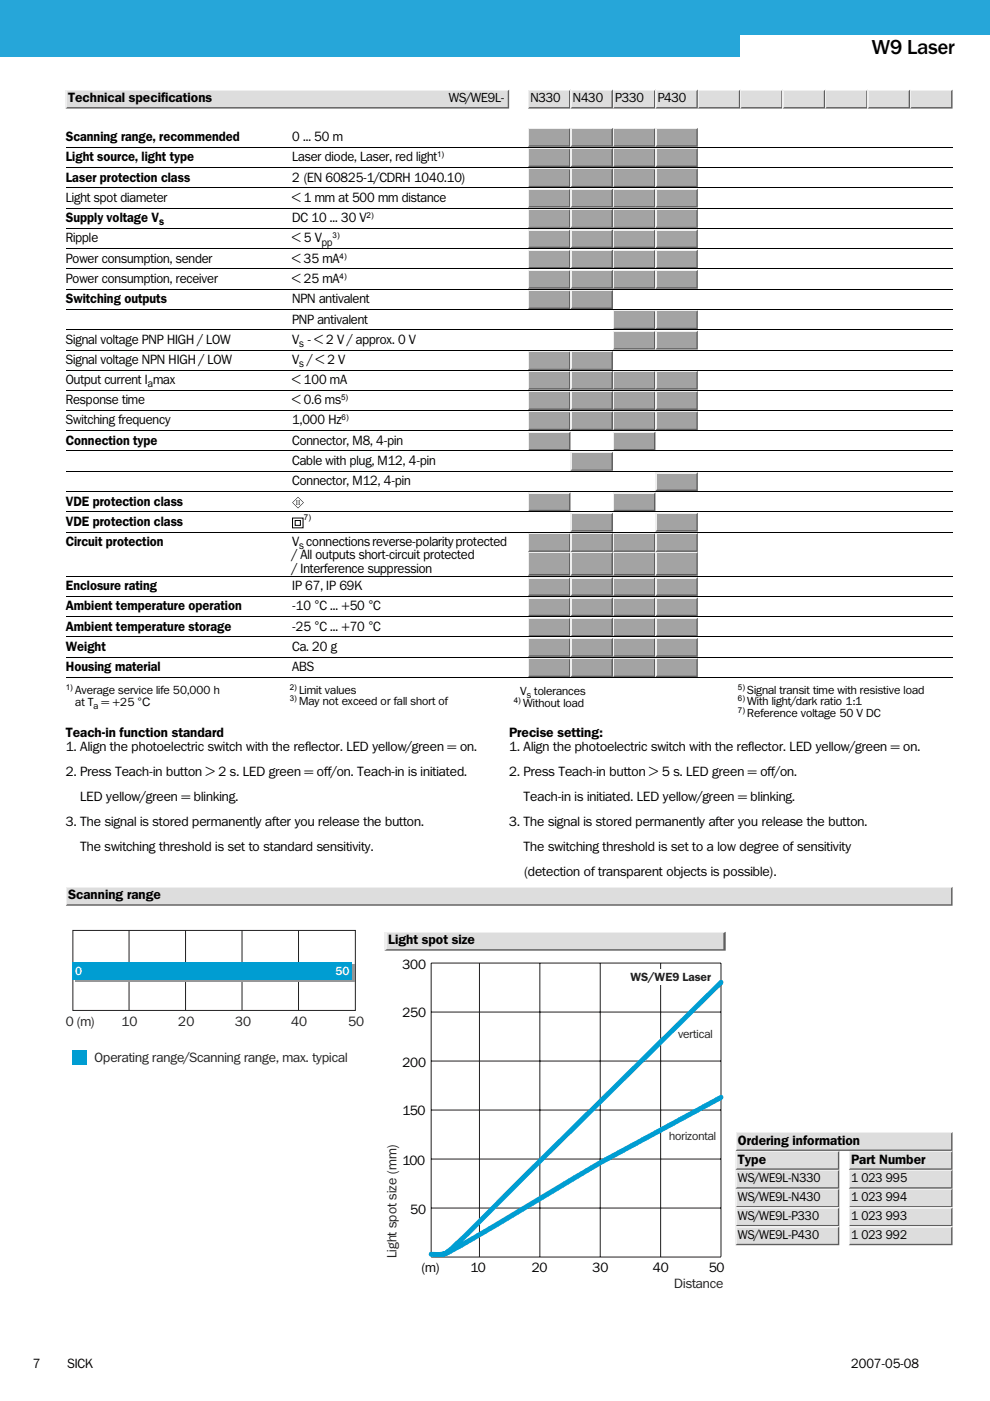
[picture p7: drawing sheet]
<svg xmlns="http://www.w3.org/2000/svg" width="210mm" height="297mm" viewBox="0 0 210 297" stroke-linecap="round" stroke-linejoin="round" font-family="sans-serif">
<path d="M0 0h209.9v12h-209.9z" fill="#26a6d9"/>
<path d="M0 0h209.9M0 0v12h209.9M209.9 0v12.1" fill="none" stroke="#26a6d9" stroke-width=".21"/>
<path d="M157 7.5h52.9v5h-52.9z" fill="#fff"/>
<path d="M13.9 19h94v4h-94z" fill="#efefef"/>
<path d="M14.2 19.3h93.5v3.4h-93.5z" fill="#ddd"/>
<path d="M13.9 23l.3-.3h93.5v-3.4l.2-.3v4z" fill-rule="evenodd" fill="#5e5e5e"/>
<path d="M112 19h8.9v4h-8.9z" fill="#efefef"/>
<path d="M112.2 19.3h8.4v3.4h-8.4z" fill="#ddd"/>
<path d="M112 23l.2-.3h8.4v-3.4l.3-.3v4z" fill-rule="evenodd" fill="#5e5e5e"/>
<path d="M120.9 19h9.1v4h-9.1z" fill="#efefef"/>
<path d="M121.3 19.3h8.3v3.4h-8.3z" fill="#ddd"/>
<path d="M120.9 23l.4-.3h8.3v-3.4l.4-.3v4z" fill-rule="evenodd" fill="#5e5e5e"/>
<path d="M130 19h9v4h-9z" fill="#efefef"/>
<path d="M130.3 19.3h8.4v3.4h-8.4z" fill="#ddd"/>
<path d="M130 23l.3-.3h8.4v-3.4l.3-.3v4z" fill-rule="evenodd" fill="#5e5e5e"/>
<path d="M139 19h9v4h-9z" fill="#efefef"/>
<path d="M139.3 19.3h8.4v3.4h-8.4z" fill="#ddd"/>
<path d="M139 23l.3-.3h8.4v-3.4l.3-.3v4z" fill-rule="evenodd" fill="#5e5e5e"/>
<path d="M148 19h9v4h-9z" fill="#efefef"/>
<path d="M148.3 19.3h8.4v3.4h-8.4z" fill="#ddd"/>
<path d="M148 23l.3-.3h8.4v-3.4l.3-.3v4z" fill-rule="evenodd" fill="#5e5e5e"/>
<path d="M157 19h9v4h-9z" fill="#efefef"/>
<path d="M157.2 19.3h8.5v3.4h-8.5z" fill="#ddd"/>
<path d="M157 23l.2-.3h8.5v-3.4l.3-.3v4z" fill-rule="evenodd" fill="#5e5e5e"/>
<path d="M166 19h9v4h-9z" fill="#efefef"/>
<path d="M166.3 19.3h8.4v3.4h-8.4z" fill="#ddd"/>
<path d="M166 23l.3-.3h8.4v-3.4l.3-.3v4z" fill-rule="evenodd" fill="#5e5e5e"/>
<path d="M175 19h9v4h-9z" fill="#efefef"/>
<path d="M175.3 19.3h8.4v3.4h-8.4z" fill="#ddd"/>
<path d="M175 23l.3-.3h8.4v-3.4l.3-.3v4z" fill-rule="evenodd" fill="#5e5e5e"/>
<path d="M184 19h9v4h-9z" fill="#efefef"/>
<path d="M184.3 19.3h8.4v3.4h-8.4z" fill="#ddd"/>
<path d="M184 23l.3-.3h8.4v-3.4l.3-.3v4z" fill-rule="evenodd" fill="#5e5e5e"/>
<path d="M193 19h9v4h-9z" fill="#efefef"/>
<path d="M193.3 19.3h8.4v3.4h-8.4z" fill="#ddd"/>
<path d="M193 23l.3-.3h8.4v-3.4l.3-.3v4z" fill-rule="evenodd" fill="#5e5e5e"/>
<path d="M112 19h8.9v4h-8.9z" fill="#efefef"/>
<path d="M112.2 19.3h8.4v3.4h-8.4z" fill="#ddd"/>
<path d="M112 23l.2-.3h8.4v-3.4l.3-.3v4z" fill-rule="evenodd" fill="#5e5e5e"/>
<path d="M120.9 19h9.1v4h-9.1z" fill="#efefef"/>
<path d="M121.3 19.3h8.3v3.4h-8.3z" fill="#ddd"/>
<path d="M120.9 23l.4-.3h8.3v-3.4l.4-.3v4z" fill-rule="evenodd" fill="#5e5e5e"/>
<path d="M130 19h9v4h-9z" fill="#efefef"/>
<path d="M130.3 19.3h8.4v3.4h-8.4z" fill="#ddd"/>
<path d="M130 23l.3-.3h8.4v-3.4l.3-.3v4z" fill-rule="evenodd" fill="#5e5e5e"/>
<path d="M139 19h9v4h-9z" fill="#efefef"/>
<path d="M139.3 19.3h8.4v3.4h-8.4z" fill="#ddd"/>
<path d="M139 23l.3-.3h8.4v-3.4l.3-.3v4z" fill-rule="evenodd" fill="#5e5e5e"/>
<path d="M112 27.1h8.9v4h-8.9z" fill="#efefef"/>
<path d="M112.2 27.4h8.4v3.4h-8.4z" fill="#a3a3a3"/>
<path d="M112.2 30.8h8.4v-3.4l.3-.3v4h-8.9z" fill-rule="evenodd" fill="#5e5e5e"/>
<path d="M120.9 27.1h9.1v4h-9.1z" fill="#efefef"/>
<path d="M121.3 27.4h8.3v3.4h-8.3z" fill="#a3a3a3"/>
<path d="M120.9 31.1l.4-.3h8.3v-3.4l.4-.3v4z" fill-rule="evenodd" fill="#5e5e5e"/>
<path d="M130 27.1h9v4h-9z" fill="#efefef"/>
<path d="M130.3 27.4h8.4v3.4h-8.4z" fill="#a3a3a3"/>
<path d="M130.3 30.8h8.4v-3.4l.3-.3v4h-9z" fill-rule="evenodd" fill="#5e5e5e"/>
<path d="M139 27.1h9v4h-9z" fill="#efefef"/>
<path d="M139.3 27.4h8.4v3.4h-8.4z" fill="#a3a3a3"/>
<path d="M139.3 30.8h8.4v-3.4l.3-.3v4h-9z" fill-rule="evenodd" fill="#5e5e5e"/>
<path d="M13.9 31.2h188.1" fill="none" stroke="#000" stroke-width=".21"/>
<path d="M112 31.4h8.9v4h-8.9z" fill="#efefef"/>
<path d="M112.2 31.7h8.4v3.4h-8.4z" fill="#a3a3a3"/>
<path d="M112.2 35.1h8.4v-3.4l.3-.3v4h-8.9z" fill-rule="evenodd" fill="#5e5e5e"/>
<path d="M120.9 31.4h9.1v4h-9.1z" fill="#efefef"/>
<path d="M121.3 31.7h8.3v3.4h-8.3z" fill="#a3a3a3"/>
<path d="M120.9 35.4l.4-.3h8.3v-3.4l.4-.3v4z" fill-rule="evenodd" fill="#5e5e5e"/>
<path d="M130 31.4h9v4h-9z" fill="#efefef"/>
<path d="M130.3 31.7h8.4v3.4h-8.4z" fill="#a3a3a3"/>
<path d="M130.3 35.1h8.4v-3.4l.3-.3v4h-9z" fill-rule="evenodd" fill="#5e5e5e"/>
<path d="M139 31.4h9v4h-9z" fill="#efefef"/>
<path d="M139.3 31.7h8.4v3.4h-8.4z" fill="#a3a3a3"/>
<path d="M139.3 35.1h8.4v-3.4l.3-.3v4h-9z" fill-rule="evenodd" fill="#5e5e5e"/>
<path d="M13.9 35.5h188.1" fill="none" stroke="#000" stroke-width=".21"/>
<path d="M112 35.7h8.9v4h-8.9z" fill="#efefef"/>
<path d="M112.2 36h8.4v3.4h-8.4z" fill="#a3a3a3"/>
<path d="M112.2 39.4h8.4v-3.4l.3-.3v4h-8.9z" fill-rule="evenodd" fill="#5e5e5e"/>
<path d="M120.9 35.7h9.1v4h-9.1z" fill="#efefef"/>
<path d="M121.3 36h8.3v3.4h-8.3z" fill="#a3a3a3"/>
<path d="M120.9 39.7l.4-.3h8.3v-3.4l.4-.3v4z" fill-rule="evenodd" fill="#5e5e5e"/>
<path d="M130 35.7h9v4h-9z" fill="#efefef"/>
<path d="M130.3 36h8.4v3.4h-8.4z" fill="#a3a3a3"/>
<path d="M130.3 39.4h8.4v-3.4l.3-.3v4h-9z" fill-rule="evenodd" fill="#5e5e5e"/>
<path d="M139 35.7h9v4h-9z" fill="#efefef"/>
<path d="M139.3 36h8.4v3.4h-8.4z" fill="#a3a3a3"/>
<path d="M139.3 39.4h8.4v-3.4l.3-.3v4h-9z" fill-rule="evenodd" fill="#5e5e5e"/>
<path d="M13.9 39.8h188.1" fill="none" stroke="#000" stroke-width=".21"/>
<path d="M112 40h8.9v4h-8.9z" fill="#efefef"/>
<path d="M112.2 40.3h8.4v3.4h-8.4z" fill="#a3a3a3"/>
<path d="M112 44l.2-.3h8.4v-3.4l.3-.3v4z" fill-rule="evenodd" fill="#5e5e5e"/>
<path d="M120.9 40h9.1v4h-9.1z" fill="#efefef"/>
<path d="M121.3 40.3h8.3v3.4h-8.3z" fill="#a3a3a3"/>
<path d="M120.9 44l.4-.3h8.3v-3.4l.4-.3v4z" fill-rule="evenodd" fill="#5e5e5e"/>
<path d="M130 40h9v4h-9z" fill="#efefef"/>
<path d="M130.3 40.3h8.4v3.4h-8.4z" fill="#a3a3a3"/>
<path d="M130 44l.3-.3h8.4v-3.4l.3-.3v4z" fill-rule="evenodd" fill="#5e5e5e"/>
<path d="M139 40h9v4h-9z" fill="#efefef"/>
<path d="M139.3 40.3h8.4v3.4h-8.4z" fill="#a3a3a3"/>
<path d="M139 44l.3-.3h8.4v-3.4l.3-.3v4z" fill-rule="evenodd" fill="#5e5e5e"/>
<path d="M13.9 44.1h188.1" fill="none" stroke="#000" stroke-width=".21"/>
<path d="M112 44.3h8.9v4h-8.9z" fill="#efefef"/>
<path d="M112.2 44.6h8.4v3.4h-8.4z" fill="#a3a3a3"/>
<path d="M112 48.3l.2-.3h8.4v-3.4l.3-.3v4z" fill-rule="evenodd" fill="#5e5e5e"/>
<path d="M120.9 44.3h9.1v4h-9.1z" fill="#efefef"/>
<path d="M121.3 44.6h8.3v3.4h-8.3z" fill="#a3a3a3"/>
<path d="M120.9 48.3l.4-.3h8.3v-3.4l.4-.3v4z" fill-rule="evenodd" fill="#5e5e5e"/>
<path d="M130 44.3h9v4h-9z" fill="#efefef"/>
<path d="M130.3 44.6h8.4v3.4h-8.4z" fill="#a3a3a3"/>
<path d="M130 48.3l.3-.3h8.4v-3.4l.3-.3v4z" fill-rule="evenodd" fill="#5e5e5e"/>
<path d="M139 44.3h9v4h-9z" fill="#efefef"/>
<path d="M139.3 44.6h8.4v3.4h-8.4z" fill="#a3a3a3"/>
<path d="M139 48.3l.3-.3h8.4v-3.4l.3-.3v4z" fill-rule="evenodd" fill="#5e5e5e"/>
<path d="M13.9 48.4h188.1" fill="none" stroke="#000" stroke-width=".21"/>
<path d="M112 48.6h8.9v4h-8.9z" fill="#efefef"/>
<path d="M112.2 48.9h8.4v3.4h-8.4z" fill="#a3a3a3"/>
<path d="M112.2 52.3h8.4v-3.4l.3-.3v4h-8.9z" fill-rule="evenodd" fill="#5e5e5e"/>
<path d="M120.9 48.6h9.1v4h-9.1z" fill="#efefef"/>
<path d="M121.3 48.9h8.3v3.4h-8.3z" fill="#a3a3a3"/>
<path d="M120.9 52.6l.4-.3h8.3v-3.4l.4-.3v4z" fill-rule="evenodd" fill="#5e5e5e"/>
<path d="M130 48.6h9v4h-9z" fill="#efefef"/>
<path d="M130.3 48.9h8.4v3.4h-8.4z" fill="#a3a3a3"/>
<path d="M130.3 52.3h8.4v-3.4l.3-.3v4h-9z" fill-rule="evenodd" fill="#5e5e5e"/>
<path d="M139 48.6h9v4h-9z" fill="#efefef"/>
<path d="M139.3 48.9h8.4v3.4h-8.4z" fill="#a3a3a3"/>
<path d="M139.3 52.3h8.4v-3.4l.3-.3v4h-9z" fill-rule="evenodd" fill="#5e5e5e"/>
<path d="M13.9 52.7h188.1" fill="none" stroke="#000" stroke-width=".21"/>
<path d="M112 52.9h8.9v4h-8.9z" fill="#efefef"/>
<path d="M112.2 53.2h8.4v3.4h-8.4z" fill="#a3a3a3"/>
<path d="M112.2 56.6h8.4v-3.4l.3-.3v4h-8.9z" fill-rule="evenodd" fill="#5e5e5e"/>
<path d="M120.9 52.9h9.1v4h-9.1z" fill="#efefef"/>
<path d="M121.3 53.2h8.3v3.4h-8.3z" fill="#a3a3a3"/>
<path d="M120.9 56.9l.4-.3h8.3v-3.4l.4-.3v4z" fill-rule="evenodd" fill="#5e5e5e"/>
<path d="M130 52.9h9v4h-9z" fill="#efefef"/>
<path d="M130.3 53.2h8.4v3.4h-8.4z" fill="#a3a3a3"/>
<path d="M130.3 56.6h8.4v-3.4l.3-.3v4h-9z" fill-rule="evenodd" fill="#5e5e5e"/>
<path d="M139 52.9h9v4h-9z" fill="#efefef"/>
<path d="M139.3 53.2h8.4v3.4h-8.4z" fill="#a3a3a3"/>
<path d="M139.3 56.6h8.4v-3.4l.3-.3v4h-9z" fill-rule="evenodd" fill="#5e5e5e"/>
<path d="M13.9 57h188.1" fill="none" stroke="#000" stroke-width=".21"/>
<path d="M112 57.2h8.9v4h-8.9z" fill="#efefef"/>
<path d="M112.2 57.5h8.4v3.4h-8.4z" fill="#a3a3a3"/>
<path d="M112.2 60.9h8.4v-3.4l.3-.3v4h-8.9z" fill-rule="evenodd" fill="#5e5e5e"/>
<path d="M120.9 57.2h9.1v4h-9.1z" fill="#efefef"/>
<path d="M121.3 57.5h8.3v3.4h-8.3z" fill="#a3a3a3"/>
<path d="M120.9 61.2l.4-.3h8.3v-3.4l.4-.3v4z" fill-rule="evenodd" fill="#5e5e5e"/>
<path d="M130 57.2h9v4h-9z" fill="#efefef"/>
<path d="M130.3 57.5h8.4v3.4h-8.4z" fill="#a3a3a3"/>
<path d="M130.3 60.9h8.4v-3.4l.3-.3v4h-9z" fill-rule="evenodd" fill="#5e5e5e"/>
<path d="M139 57.2h9v4h-9z" fill="#efefef"/>
<path d="M139.3 57.5h8.4v3.4h-8.4z" fill="#a3a3a3"/>
<path d="M139.3 60.9h8.4v-3.4l.3-.3v4h-9z" fill-rule="evenodd" fill="#5e5e5e"/>
<path d="M13.9 61.3h188.1" fill="none" stroke="#000" stroke-width=".21"/>
<path d="M112 61.5h8.9v4h-8.9z" fill="#efefef"/>
<path d="M112.2 61.8h8.4v3.4h-8.4z" fill="#a3a3a3"/>
<path d="M112.2 65.2h8.4v-3.4l.3-.3v4h-8.9z" fill-rule="evenodd" fill="#5e5e5e"/>
<path d="M120.9 61.5h9.1v4h-9.1z" fill="#efefef"/>
<path d="M121.3 61.8h8.3v3.4h-8.3z" fill="#a3a3a3"/>
<path d="M120.9 65.5l.4-.3h8.3v-3.4l.4-.3v4z" fill-rule="evenodd" fill="#5e5e5e"/>
<path d="M13.9 65.6h188.1" fill="none" stroke="#000" stroke-width=".21"/>
<path d="M130 65.8h9v4h-9z" fill="#efefef"/>
<path d="M130.3 66.1h8.4v3.4h-8.4z" fill="#a3a3a3"/>
<path d="M130.3 69.5h8.4v-3.4l.3-.3v4h-9z" fill-rule="evenodd" fill="#5e5e5e"/>
<path d="M139 65.8h9v4h-9z" fill="#efefef"/>
<path d="M139.3 66.1h8.4v3.4h-8.4z" fill="#a3a3a3"/>
<path d="M139.3 69.5h8.4v-3.4l.3-.3v4h-9z" fill-rule="evenodd" fill="#5e5e5e"/>
<path d="M13.9 69.9h188.1" fill="none" stroke="#000" stroke-width=".21"/>
<path d="M130 70.1h9v4h-9z" fill="#efefef"/>
<path d="M130.3 70.4h8.4v3.4h-8.4z" fill="#a3a3a3"/>
<path d="M130.3 73.8h8.4v-3.4l.3-.3v4h-9z" fill-rule="evenodd" fill="#5e5e5e"/>
<path d="M139 70.1h9v4h-9z" fill="#efefef"/>
<path d="M139.3 70.4h8.4v3.4h-8.4z" fill="#a3a3a3"/>
<path d="M139.3 73.8h8.4v-3.4l.3-.3v4h-9z" fill-rule="evenodd" fill="#5e5e5e"/>
<path d="M13.9 74.2h188.1" fill="none" stroke="#000" stroke-width=".21"/>
<path d="M112 74.4h8.9v4h-8.9z" fill="#efefef"/>
<path d="M112.2 74.7h8.4v3.4h-8.4z" fill="#a3a3a3"/>
<path d="M112.2 78.1h8.4v-3.4l.3-.3v4h-8.9z" fill-rule="evenodd" fill="#5e5e5e"/>
<path d="M13.9 78.5h188.1" fill="none" stroke="#000" stroke-width=".21"/>
<path d="M120.9 74.4h9.1v4h-9.1z" fill="#efefef"/>
<path d="M121.3 74.7h8.3v3.4h-8.3z" fill="#a3a3a3"/>
<path d="M120.9 78.4l.4-.3h8.3v-3.4l.4-.3v4z" fill-rule="evenodd" fill="#5e5e5e"/>
<path d="M112 78.6h8.9v4h-8.9z" fill="#efefef"/>
<path d="M112.2 78.9h8.4v3.4h-8.4z" fill="#a3a3a3"/>
<path d="M112 82.6l.2-.3h8.4v-3.4l.3-.3v4z" fill-rule="evenodd" fill="#5e5e5e"/>
<path d="M120.9 78.6h9.1v4h-9.1z" fill="#efefef"/>
<path d="M121.3 78.9h8.3v3.4h-8.3z" fill="#a3a3a3"/>
<path d="M120.9 82.6l.4-.3h8.3v-3.4l.4-.3v4z" fill-rule="evenodd" fill="#5e5e5e"/>
<path d="M130 78.6h9v4h-9z" fill="#efefef"/>
<path d="M130.3 78.9h8.4v3.4h-8.4z" fill="#a3a3a3"/>
<path d="M130 82.6l.3-.3h8.4v-3.4l.3-.3v4z" fill-rule="evenodd" fill="#5e5e5e"/>
<path d="M139 78.6h9v4h-9z" fill="#efefef"/>
<path d="M139.3 78.9h8.4v3.4h-8.4z" fill="#a3a3a3"/>
<path d="M139 82.6l.3-.3h8.4v-3.4l.3-.3v4z" fill-rule="evenodd" fill="#5e5e5e"/>
<path d="M13.9 82.7h188.1" fill="none" stroke="#000" stroke-width=".21"/>
<path d="M112 82.9h8.9v4h-8.9z" fill="#efefef"/>
<path d="M112.2 83.2h8.4v3.4h-8.4z" fill="#a3a3a3"/>
<path d="M112 86.9l.2-.3h8.4v-3.4l.3-.3v4z" fill-rule="evenodd" fill="#5e5e5e"/>
<path d="M120.9 82.9h9.1v4h-9.1z" fill="#efefef"/>
<path d="M121.3 83.2h8.3v3.4h-8.3z" fill="#a3a3a3"/>
<path d="M120.9 86.9l.4-.3h8.3v-3.4l.4-.3v4z" fill-rule="evenodd" fill="#5e5e5e"/>
<path d="M130 82.9h9v4h-9z" fill="#efefef"/>
<path d="M130.3 83.2h8.4v3.4h-8.4z" fill="#a3a3a3"/>
<path d="M130 86.9l.3-.3h8.4v-3.4l.3-.3v4z" fill-rule="evenodd" fill="#5e5e5e"/>
<path d="M139 82.9h9v4h-9z" fill="#efefef"/>
<path d="M139.3 83.2h8.4v3.4h-8.4z" fill="#a3a3a3"/>
<path d="M139 86.9l.3-.3h8.4v-3.4l.3-.3v4z" fill-rule="evenodd" fill="#5e5e5e"/>
<path d="M13.9 87h188.1" fill="none" stroke="#000" stroke-width=".21"/>
<path d="M112 87.2h8.9v4h-8.9z" fill="#efefef"/>
<path d="M112.2 87.5h8.4v3.4h-8.4z" fill="#a3a3a3"/>
<path d="M112 91.2l.2-.3h8.4v-3.4l.3-.3v4z" fill-rule="evenodd" fill="#5e5e5e"/>
<path d="M120.9 87.2h9.1v4h-9.1z" fill="#efefef"/>
<path d="M121.3 87.5h8.3v3.4h-8.3z" fill="#a3a3a3"/>
<path d="M120.9 91.2l.4-.3h8.3v-3.4l.4-.3v4z" fill-rule="evenodd" fill="#5e5e5e"/>
<path d="M130 87.2h9v4h-9z" fill="#efefef"/>
<path d="M130.3 87.5h8.4v3.4h-8.4z" fill="#a3a3a3"/>
<path d="M130 91.2l.3-.3h8.4v-3.4l.3-.3v4z" fill-rule="evenodd" fill="#5e5e5e"/>
<path d="M139 87.2h9v4h-9z" fill="#efefef"/>
<path d="M139.3 87.5h8.4v3.4h-8.4z" fill="#a3a3a3"/>
<path d="M139 91.2l.3-.3h8.4v-3.4l.3-.3v4z" fill-rule="evenodd" fill="#5e5e5e"/>
<path d="M13.9 91.3h188.1" fill="none" stroke="#000" stroke-width=".21"/>
<path d="M112 91.5h8.9v4h-8.9z" fill="#efefef"/>
<path d="M112.2 91.8h8.4v3.4h-8.4z" fill="#a3a3a3"/>
<path d="M112 95.5l.2-.3h8.4v-3.4l.3-.3v4z" fill-rule="evenodd" fill="#5e5e5e"/>
<path d="M130 91.5h9v4h-9z" fill="#efefef"/>
<path d="M130.3 91.8h8.4v3.4h-8.4z" fill="#a3a3a3"/>
<path d="M130 95.5l.3-.3h8.4v-3.4l.3-.3v4z" fill-rule="evenodd" fill="#5e5e5e"/>
<path d="M13.9 95.6h188.1" fill="none" stroke="#000" stroke-width=".21"/>
<path d="M120.9 95.8h9.1v4h-9.1z" fill="#efefef"/>
<path d="M121.3 96.1h8.3v3.4h-8.3z" fill="#a3a3a3"/>
<path d="M120.9 99.8l.4-.3h8.3v-3.4l.4-.3v4z" fill-rule="evenodd" fill="#5e5e5e"/>
<path d="M13.9 99.9h188.1" fill="none" stroke="#000" stroke-width=".21"/>
<path d="M139 100.1h9v4h-9z" fill="#efefef"/>
<path d="M139.3 100.4h8.4v3.4h-8.4z" fill="#a3a3a3"/>
<path d="M139.3 103.8h8.4v-3.4l.3-.3v4h-9z" fill-rule="evenodd" fill="#5e5e5e"/>
<path d="M13.9 104.2h188.1" fill="none" stroke="#000" stroke-width=".21"/>
<path d="M62 106.6l1.2-1.3 1.2 1.3-1.2 1.2z" fill="#000"/>
<path d="M63.2 105.5l1.1 1.1-1.1 1.1-1.1-1.1z" fill="#fff"/>
<path d="M62.8 106.1h.2v.9h-.2zM63.1 106.1h.2v.9h-.2zM63.4 106.1h.2v.9h-.2z" fill="#000"/>
<path d="M112 104.4h8.9v4h-8.9z" fill="#efefef"/>
<path d="M112.2 104.7h8.4v3.4h-8.4z" fill="#a3a3a3"/>
<path d="M112.2 108.1h8.4v-3.4l.3-.3v4h-8.9z" fill-rule="evenodd" fill="#5e5e5e"/>
<path d="M130 104.4h9v4h-9z" fill="#efefef"/>
<path d="M130.3 104.7h8.4v3.4h-8.4z" fill="#a3a3a3"/>
<path d="M130.3 108.1h8.4v-3.4l.3-.3v4h-9z" fill-rule="evenodd" fill="#5e5e5e"/>
<path d="M13.9 108.5h188.1M62 109.8h2.3v2.1h-2.3zM62.6 110.4h1.1v1h-1.1z" fill="none" stroke="#000" stroke-width=".21"/>
<path d="M120.9 108.7h9.1v4h-9.1z" fill="#efefef"/>
<path d="M121.3 109h8.3v3.4h-8.3z" fill="#a3a3a3"/>
<path d="M120.9 112.7l.4-.3h8.3v-3.4l.4-.3v4z" fill-rule="evenodd" fill="#5e5e5e"/>
<path d="M139 108.7h9v4h-9z" fill="#efefef"/>
<path d="M139.3 109h8.4v3.4h-8.4z" fill="#a3a3a3"/>
<path d="M139.3 112.4h8.4v-3.4l.3-.3v4h-9z" fill-rule="evenodd" fill="#5e5e5e"/>
<path d="M13.9 112.8h188.1" fill="none" stroke="#000" stroke-width=".21"/>
<path d="M112 113h8.9v4h-8.9z" fill="#efefef"/>
<path d="M112.2 113.3h8.4v3.4h-8.4z" fill="#a3a3a3"/>
<path d="M112.2 116.7h8.4v-3.4l.3-.3v4h-8.9z" fill-rule="evenodd" fill="#5e5e5e"/>
<path d="M120.9 113h9.1v4h-9.1z" fill="#efefef"/>
<path d="M121.3 113.3h8.3v3.4h-8.3z" fill="#a3a3a3"/>
<path d="M120.9 117l.4-.3h8.3v-3.4l.4-.3v4z" fill-rule="evenodd" fill="#5e5e5e"/>
<path d="M130 113h9v4h-9z" fill="#efefef"/>
<path d="M130.3 113.3h8.4v3.4h-8.4z" fill="#a3a3a3"/>
<path d="M130.3 116.7h8.4v-3.4l.3-.3v4h-9z" fill-rule="evenodd" fill="#5e5e5e"/>
<path d="M139 113h9v4h-9z" fill="#efefef"/>
<path d="M139.3 113.3h8.4v3.4h-8.4z" fill="#a3a3a3"/>
<path d="M139.3 116.7h8.4v-3.4l.3-.3v4h-9z" fill-rule="evenodd" fill="#5e5e5e"/>
<path d="M13.9 122.2h188.1" fill="none" stroke="#000" stroke-width=".21"/>
<path d="M112 122.3h8.9v4h-8.9z" fill="#efefef"/>
<path d="M112.2 122.7h8.4v3.3h-8.4z" fill="#a3a3a3"/>
<path d="M112.2 126h8.4v-3.3l.3-.4v4h-8.9z" fill-rule="evenodd" fill="#5e5e5e"/>
<path d="M120.9 122.3h9.1v4h-9.1z" fill="#efefef"/>
<path d="M121.3 122.7h8.3v3.3h-8.3z" fill="#a3a3a3"/>
<path d="M120.9 126.3l.4-.3h8.3v-3.3l.4-.4v4z" fill-rule="evenodd" fill="#5e5e5e"/>
<path d="M130 122.3h9v4h-9z" fill="#efefef"/>
<path d="M130.3 122.7h8.4v3.3h-8.4z" fill="#a3a3a3"/>
<path d="M130.3 126h8.4v-3.3l.3-.4v4h-9z" fill-rule="evenodd" fill="#5e5e5e"/>
<path d="M139 122.3h9v4h-9z" fill="#efefef"/>
<path d="M139.3 122.7h8.4v3.3h-8.4z" fill="#a3a3a3"/>
<path d="M139.3 126h8.4v-3.3l.3-.4v4h-9z" fill-rule="evenodd" fill="#5e5e5e"/>
<path d="M13.9 126.5h188.1" fill="none" stroke="#000" stroke-width=".21"/>
<path d="M112 126.7h8.9v4h-8.9z" fill="#efefef"/>
<path d="M112.2 127h8.4v3.3h-8.4z" fill="#a3a3a3"/>
<path d="M112.2 130.3h8.4v-3.3l.3-.3v4h-8.9z" fill-rule="evenodd" fill="#5e5e5e"/>
<path d="M120.9 126.7h9.1v4h-9.1z" fill="#efefef"/>
<path d="M121.3 127h8.3v3.3h-8.3z" fill="#a3a3a3"/>
<path d="M120.9 130.7l.4-.4h8.3v-3.3l.4-.3v4z" fill-rule="evenodd" fill="#5e5e5e"/>
<path d="M130 126.7h9v4h-9z" fill="#efefef"/>
<path d="M130.3 127h8.4v3.3h-8.4z" fill="#a3a3a3"/>
<path d="M130.3 130.3h8.4v-3.3l.3-.3v4h-9z" fill-rule="evenodd" fill="#5e5e5e"/>
<path d="M139 126.7h9v4h-9z" fill="#efefef"/>
<path d="M139.3 127h8.4v3.3h-8.4z" fill="#a3a3a3"/>
<path d="M139.3 130.3h8.4v-3.3l.3-.3v4h-9z" fill-rule="evenodd" fill="#5e5e5e"/>
<path d="M13.9 130.8h188.1" fill="none" stroke="#000" stroke-width=".21"/>
<path d="M112 131h8.9v4h-8.9z" fill="#efefef"/>
<path d="M112.2 131.3h8.4v3.4h-8.4z" fill="#a3a3a3"/>
<path d="M112.2 134.7h8.4v-3.4l.3-.3v4h-8.9z" fill-rule="evenodd" fill="#5e5e5e"/>
<path d="M120.9 131h9.1v4h-9.1z" fill="#efefef"/>
<path d="M121.3 131.3h8.3v3.4h-8.3z" fill="#a3a3a3"/>
<path d="M120.9 135l.4-.3h8.3v-3.4l.4-.3v4z" fill-rule="evenodd" fill="#5e5e5e"/>
<path d="M130 131h9v4h-9z" fill="#efefef"/>
<path d="M130.3 131.3h8.4v3.4h-8.4z" fill="#a3a3a3"/>
<path d="M130.3 134.7h8.4v-3.4l.3-.3v4h-9z" fill-rule="evenodd" fill="#5e5e5e"/>
<path d="M139 131h9v4h-9z" fill="#efefef"/>
<path d="M139.3 131.3h8.4v3.4h-8.4z" fill="#a3a3a3"/>
<path d="M139.3 134.7h8.4v-3.4l.3-.3v4h-9z" fill-rule="evenodd" fill="#5e5e5e"/>
<path d="M13.9 135.1h188.1" fill="none" stroke="#000" stroke-width=".21"/>
<path d="M112 135.3h8.9v4h-8.9z" fill="#efefef"/>
<path d="M112.2 135.6h8.4v3.4h-8.4z" fill="#a3a3a3"/>
<path d="M112.2 139h8.4v-3.4l.3-.3v4h-8.9z" fill-rule="evenodd" fill="#5e5e5e"/>
<path d="M120.9 135.3h9.1v4h-9.1z" fill="#efefef"/>
<path d="M121.3 135.6h8.3v3.4h-8.3z" fill="#a3a3a3"/>
<path d="M120.9 139.3l.4-.3h8.3v-3.4l.4-.3v4z" fill-rule="evenodd" fill="#5e5e5e"/>
<path d="M130 135.3h9v4h-9z" fill="#efefef"/>
<path d="M130.3 135.6h8.4v3.4h-8.4z" fill="#a3a3a3"/>
<path d="M130.3 139h8.4v-3.4l.3-.3v4h-9z" fill-rule="evenodd" fill="#5e5e5e"/>
<path d="M139 135.3h9v4h-9z" fill="#efefef"/>
<path d="M139.3 135.6h8.4v3.4h-8.4z" fill="#a3a3a3"/>
<path d="M139.3 139h8.4v-3.4l.3-.3v4h-9z" fill-rule="evenodd" fill="#5e5e5e"/>
<path d="M13.9 139.4h188.1" fill="none" stroke="#000" stroke-width=".21"/>
<path d="M112 139.6h8.9v4h-8.9z" fill="#efefef"/>
<path d="M112.2 139.8h8.4v3.5h-8.4z" fill="#a3a3a3"/>
<path d="M112.2 143.3h8.4v-3.5l.3-.2v4h-8.9z" fill-rule="evenodd" fill="#5e5e5e"/>
<path d="M120.9 139.6h9.1v4h-9.1z" fill="#efefef"/>
<path d="M121.3 139.8h8.3v3.5h-8.3z" fill="#a3a3a3"/>
<path d="M120.9 143.6l.4-.3h8.3v-3.5l.4-.2v4z" fill-rule="evenodd" fill="#5e5e5e"/>
<path d="M130 139.6h9v4h-9z" fill="#efefef"/>
<path d="M130.3 139.8h8.4v3.5h-8.4z" fill="#a3a3a3"/>
<path d="M130.3 143.3h8.4v-3.5l.3-.2v4h-9z" fill-rule="evenodd" fill="#5e5e5e"/>
<path d="M139 139.6h9v4h-9z" fill="#efefef"/>
<path d="M139.3 139.8h8.4v3.5h-8.4z" fill="#a3a3a3"/>
<path d="M139.3 143.3h8.4v-3.5l.3-.2v4h-9z" fill-rule="evenodd" fill="#5e5e5e"/>
<path d="M13.9 143.7h188.1" fill="none" stroke="#000" stroke-width=".21"/>
<path d="M13.9 188h188.1v4h-188.1z" fill="#efefef"/>
<path d="M14.2 188.3h187.5v3.4h-187.5z" fill="#ddd"/>
<path d="M13.9 192l.3-.3h187.5v-3.4l.3-.3v4z" fill-rule="evenodd" fill="#5e5e5e"/>
<path d="M15.5 197.3h59.8v16.9h-59.8zM27.4 197.2v17M39.3 197.2v17M51.3 197.2v17M63.3 197.2v17" fill="none" stroke="#231f20" stroke-width=".21"/>
<path d="M15.9 204.4h59.3v3.8h-59.3z" fill="#949698"/>
<g fill="#009dd2">
<path d="M15.4 204h59.3v3.7h-59.3z"/>
<path d="M15.4 222.7h3v3h-3z"/>
</g>
<path d="M91.4 214.6h61.5M101.7 204.2v62.2M114.5 204.2v62.2M127.3 204.2v62.2M140.1 204.2v62.2M91.4 225h61.5M91.4 235.4h61.5M91.4 245.7h61.5M91.4 256.1h61.5M91.4 266.4v-62.2h61.5v62.2M91.4 266.5h61.5" fill="none" stroke="#231f20" stroke-width=".21"/>
<path d="M136.1 205.5h14.6v3.2h-14.6z" fill="#fff"/>
<path d="M152.9 208.3l-42 41.4-7.8 7.9a96 96 0 0 1-8.7 8.2l-1.1 .2-1.9-.1M152.9 232.7l-6.1 3.2a520.7 520.7 0 0 0-32.6 18.4l-17.1 10.1a7.5 7.5 0 0 1-4.5 1.6h-.2" fill="none" stroke="#009dd2" stroke-width="1.1"/>
<path d="M156 240h46v4h-46z" fill="#efefef"/>
<path d="M156.3 240.3h45.4v3.4h-45.4z" fill="#ddd"/>
<path d="M156 244l.3-.3h45.4v-3.4l.3-.3v4z" fill-rule="evenodd" fill="#5e5e5e"/>
<path d="M156 244h21.9v4h-21.9z" fill="#efefef"/>
<path d="M156.3 244.3h21.4v3.4h-21.4z" fill="#ddd"/>
<path d="M156 248l.3-.3h21.4v-3.4l.2-.3v4z" fill-rule="evenodd" fill="#5e5e5e"/>
<path d="M180 244h22v4h-22z" fill="#efefef"/>
<path d="M180.3 244.3h21.4v3.4h-21.4z" fill="#ddd"/>
<path d="M180.3 247.7h21.4v-3.4l.3-.3v4h-22z" fill-rule="evenodd" fill="#5e5e5e"/>
<path d="M156 248h21.9v4h-21.9z" fill="#efefef"/>
<path d="M156.3 248.3h21.4v3.4h-21.4z" fill="#ddd"/>
<path d="M156 252l.3-.3h21.4v-3.4l.2-.3v4z" fill-rule="evenodd" fill="#5e5e5e"/>
<path d="M180 248h22v4h-22z" fill="#efefef"/>
<path d="M180.3 248.3h21.4v3.4h-21.4z" fill="#ddd"/>
<path d="M180.3 251.7h21.4v-3.4l.3-.3v4h-22z" fill-rule="evenodd" fill="#5e5e5e"/>
<path d="M156 252h21.9v4h-21.9z" fill="#efefef"/>
<path d="M156.3 252.3h21.4v3.4h-21.4z" fill="#ddd"/>
<path d="M156 256l.3-.3h21.4v-3.4l.2-.3v4z" fill-rule="evenodd" fill="#5e5e5e"/>
<path d="M180 252h22v4h-22z" fill="#efefef"/>
<path d="M180.3 252.3h21.4v3.4h-21.4z" fill="#ddd"/>
<path d="M180.3 255.7h21.4v-3.4l.3-.3v4h-22z" fill-rule="evenodd" fill="#5e5e5e"/>
<path d="M156 256h21.9v4h-21.9z" fill="#efefef"/>
<path d="M156.3 256.3h21.4v3.4h-21.4z" fill="#ddd"/>
<path d="M156 260l.3-.3h21.4v-3.4l.2-.3v4z" fill-rule="evenodd" fill="#5e5e5e"/>
<path d="M180 256h22v4h-22z" fill="#efefef"/>
<path d="M180.3 256.3h21.4v3.4h-21.4z" fill="#ddd"/>
<path d="M180.3 259.7h21.4v-3.4l.3-.3v4h-22z" fill-rule="evenodd" fill="#5e5e5e"/>
<path d="M156 260h21.9v4h-21.9z" fill="#efefef"/>
<path d="M156.3 260.3h21.4v3.4h-21.4z" fill="#ddd"/>
<path d="M156 264l.3-.3h21.4v-3.4l.2-.3v4z" fill-rule="evenodd" fill="#5e5e5e"/>
<path d="M180 260h22v4h-22z" fill="#efefef"/>
<path d="M180.3 260.3h21.4v3.4h-21.4z" fill="#ddd"/>
<path d="M180.3 263.7h21.4v-3.4l.3-.3v4h-22z" fill-rule="evenodd" fill="#5e5e5e"/>
<path d="M81.5 197.5h72.4v4h-72.4z" fill="#efefef"/>
<path d="M82 197.8h71.4v3.5h-71.4z" fill="#ddd"/>
<path d="M81.5 201.5l.5-.2h71.4v-3.5l.5-.3v4z" fill-rule="evenodd" fill="#5e5e5e"/>
<path d="M112 117h8.9v5.1h-8.9z" fill="#efefef"/>
<path d="M112.2 117.4h8.4v4.3h-8.4z" fill="#a3a3a3"/>
<path d="M112.2 121.7h8.4v-4.3l.3-.4v5.1h-8.9z" fill-rule="evenodd" fill="#5e5e5e"/>
<path d="M120.9 117h9.1v5.1h-9.1z" fill="#efefef"/>
<path d="M121.3 117.4h8.3v4.3h-8.3z" fill="#a3a3a3"/>
<path d="M121.3 121.7h8.3v-4.3l.4-.4v5.1h-9.1z" fill-rule="evenodd" fill="#5e5e5e"/>
<path d="M130 117h9v5.1h-9z" fill="#efefef"/>
<path d="M130.3 117.4h8.4v4.3h-8.4z" fill="#a3a3a3"/>
<path d="M130.3 121.7h8.4v-4.3l.3-.4v5.1h-9z" fill-rule="evenodd" fill="#5e5e5e"/>
<path d="M139 117h9v5.1h-9z" fill="#efefef"/>
<path d="M139.3 117.4h8.4v4.3h-8.4z" fill="#a3a3a3"/>
<path d="M139.3 121.7h8.4v-4.3l.3-.4v5.1h-9z" fill-rule="evenodd" fill="#5e5e5e"/>
<text font-size="4.2" x="184.8" y="11.4">W9 Laser</text>
<g font-size="2.8">
<text x="14.5" y="21.7">Technical specifications</text>
<text x="95.2" y="21.7">WS/WE9L-</text>
<text x="112.5" y="21.7">N330</text>
<text x="121.5" y="21.7">N430</text>
<text x="130.5" y="21.7">P330</text>
<text x="139.4" y="21.7">P430</text>
<text x="13.9" y="29.9">Scanning range, recommended</text>
<text x="62" y="29.9">0 ... 50 m</text>
<text x="13.9" y="34.2">Light source, light type</text>
<text x="62" y="34.2">Laser diode, Laser, red light</text>
<text x="13.9" y="38.5">Laser protection class</text>
<text x="62" y="38.5">2 (EN 60825-1/CDRH 1040.10)</text>
<text x="13.9" y="42.8">Light spot diameter</text>
<text x="13.9" y="47.1">Supply voltage V</text>
<text x="62" y="47.1">DC 10 ... 30 V</text>
<text x="62" y="42.8">&lt; 1 mm at 500 mm distance</text>
<text x="13.9" y="51.4">Ripple</text>
<text x="62" y="51.4">&lt; 5 V</text>
<text x="13.9" y="55.7">Power consumption, sender</text>
<text x="13.9" y="60">Power consumption, receiver</text>
<text x="62" y="60">&lt; 25 mA</text>
<text x="62" y="55.7">&lt; 35 mA</text>
<text x="13.9" y="64.3">Switching outputs</text>
<text x="62" y="64.3">NPN antivalent</text>
<text x="62" y="68.6">PNP antivalent</text>
<text x="13.9" y="72.9">Signal voltage PNP HIGH / LOW</text>
<text x="13.9" y="77.2">Signal voltage NPN HIGH / LOW</text>
<text x="61.9" y="77.2">V / &lt; 2 V</text>
<text x="62" y="72.9">V - &lt; 2 V / approx. 0 V</text>
<text x="13.9" y="81.4">Output current I max</text>
<text x="62" y="81.4">&lt; 100 mA</text>
<text x="13.9" y="85.7">Response time</text>
<text x="13.9" y="90">Switching frequency</text>
<text x="62" y="85.7">&lt; 0.6 ms</text>
<text x="62" y="90">1,000 Hz</text>
<text x="13.9" y="94.3">Connection type</text>
<text x="62" y="94.3">Connector, M8, 4-pin</text>
<text x="62" y="98.6">Cable with plug, M12, 4-pin</text>
<text x="13.9" y="107.2">VDE protection class</text>
<text x="62" y="102.9">Connector, M12, 4-pin</text>
<text x="13.9" y="111.5">VDE protection class</text>
<text x="13.9" y="115.8">Circuit protection</text>
<text x="62" y="115.8">V connections reverse-polarity protected</text>
<text x="62" y="118.6">/ All outputs short-circuit protected</text>
<text x="13.9" y="125.1">Enclosure rating</text>
<text x="62" y="125.1">IP 67, IP 69K</text>
<text x="62" y="121.4">/ Interference suppression</text>
<text x="13.9" y="129.4">Ambient temperature operation</text>
<text x="62" y="129.4">-10 °C ... +50 °C</text>
<text x="13.9" y="133.7">Ambient temperature storage</text>
<text x="62" y="133.7">-25 °C ... +70 °C</text>
<text x="13.9" y="138">Weight</text>
<text x="13.9" y="142.3">Housing material</text>
<text x="62" y="138">Ca. 20 g</text>
<text x="62" y="142.3">ABS</text>
<text x="13.9" y="156.2">Teach-in function standard</text>
<text x="13.9" y="159.3">1. Align the photoelectric switch with the reflector. LED yellow/green = on.</text>
<text x="107.9" y="156.2">Precise setting:</text>
<text x="108" y="159.3">1. Align the photoelectric switch with the reflector. LED yellow/green = on.</text>
<text x="13.9" y="164.5">2. Press Teach-in button &gt; 2 s. LED green = off/on. Teach-in is initiated.</text>
<text x="108" y="164.5">2. Press Teach-in button &gt; 5 s. LED green = off/on.</text>
<text x="17" y="169.8">LED yellow/green = blinking.</text>
<text x="111" y="169.8">Teach-in is initiated. LED yellow/green = blinking.</text>
<text x="13.9" y="175.1">3. The signal is stored permanently after you release the button.</text>
<text x="108" y="175.1">3. The signal is stored permanently after you release the button.</text>
<text x="17" y="180.4">The switching threshold is set to standard sensitivity.</text>
<text x="111" y="180.4">The switching threshold is set to a low degree of sensitivity</text>
<text x="111" y="185.7">(detection of transparent objects is possible).</text>
<text x="14.5" y="190.7">Scanning range</text>
<text x="82.3" y="200.2">Light spot size</text>
<text x="85.3" y="205.4">300</text>
<text x="85.3" y="215.6">250</text>
<text x="85.3" y="226.1">200</text>
<text x="85.3" y="236.4">150</text>
<text x="156.5" y="242.7">Ordering information</text>
<text x="85.3" y="246.9">100</text>
<text x="156.5" y="246.7">Type</text>
<text x="180.5" y="246.7">Part Number</text>
<text x="87" y="257.3">50</text>
<text x="89.2" y="269.8">(m)</text>
<text x="99.8" y="269.8">10</text>
<text x="112.7" y="269.8">20</text>
<text x="125.6" y="269.8">30</text>
<text x="138.4" y="269.8">40</text>
<text x="150.3" y="269.8">50</text>
<text x="6.9" y="290">7</text>
<text x="14.3" y="290">SICK</text>
<text x="180.5" y="290">2007-05-08</text>
</g>
<g font-size="2.8" fill="#231f20">
<text x="14" y="217.6">0 (m)</text>
<text x="25.8" y="217.6">10</text>
<text x="37.8" y="217.6">20</text>
<text x="49.8" y="217.6">30</text>
<text x="61.8" y="217.6">40</text>
<text x="73.8" y="217.6">50</text>
<text x="20.1" y="225.1">Operating range/Scanning range, max. typical</text>
<text x="84" y="266.7" transform="rotate(-90 84 266.7)">Light spot size (mm)</text>
<text x="143" y="273.1">Distance</text>
</g>
<g font-size="2.7">
<text x="156.5" y="250.6">WS/WE9L-N330</text>
<text x="180.5" y="250.6">1 023 995</text>
<text x="156.5" y="254.6">WS/WE9L-N430</text>
<text x="180.5" y="254.6">1 023 994</text>
<text x="156.5" y="258.6">WS/WE9L-P330</text>
<text x="156.5" y="262.6">WS/WE9L-P430</text>
<text x="180.5" y="258.6">1 023 993</text>
<text x="180.5" y="262.6">1 023 992</text>
</g>
<g font-size="2.5">
<text x="15.9" y="147.1">Average service life 50,000 h</text>
<text x="16" y="149.8">at T = +25 °C</text>
<text x="63.4" y="147.1">Limit values</text>
<text x="63.4" y="149.5">May not exceed or fall short of</text>
<text x="110.3" y="147.3">V tolerances</text>
<text x="110.9" y="149.9">Without load</text>
<text x="158.4" y="147.1">Signal transit time with resistive load</text>
<text x="158.4" y="149.5">With light/dark ratio 1:1</text>
<text x="158.4" y="152">Reference voltage 50 V DC</text>
</g>
<g font-size="2.5" fill="#fff">
<text x="15.9" y="206.6">0</text>
<text x="71.2" y="206.6">50</text>
</g>
<g font-size="2.5" fill="#231f20">
<text x="133.7" y="208">WS/WE9 Laser</text>
<text x="143.8" y="220">vertical</text>
<text x="141.9" y="241.6">horizontal</text>
</g>
<g font-size="2.2">
<text x="33.8" y="47.8">s</text>
<text x="68.2" y="52.1">pp</text>
<text x="63.4" y="73.6">s</text>
<text x="63.4" y="77.9">s</text>
<text x="31.3" y="82.1">a</text>
<text x="63.4" y="116.5">s</text>
</g>
<g font-size="2">
<text x="111.7" y="147.9">s</text>
<text x="19.9" y="150.4">a</text>
</g>
<g font-size="1.7">
<text x="92.7" y="33.3">1)</text>
<text x="77.7" y="46.2">2)</text>
<text x="70.5" y="50.5">3)</text>
<text x="72" y="54.8">4)</text>
<text x="72" y="59.1">4)</text>
<text x="72.3" y="84.8">5)</text>
<text x="72.4" y="89.1">6)</text>
<text x="64.5" y="110.2">7)</text>
<text x="13.9" y="146.2">1)</text>
<text x="61.4" y="146.2">2)</text>
<text x="61.4" y="148.7">3)</text>
<text x="108.9" y="149">4)</text>
<text x="156.5" y="146.2">5)</text>
<text x="156.5" y="148.7">6)</text>
<text x="156.5" y="151.2">7)</text>
</g>
</svg>
